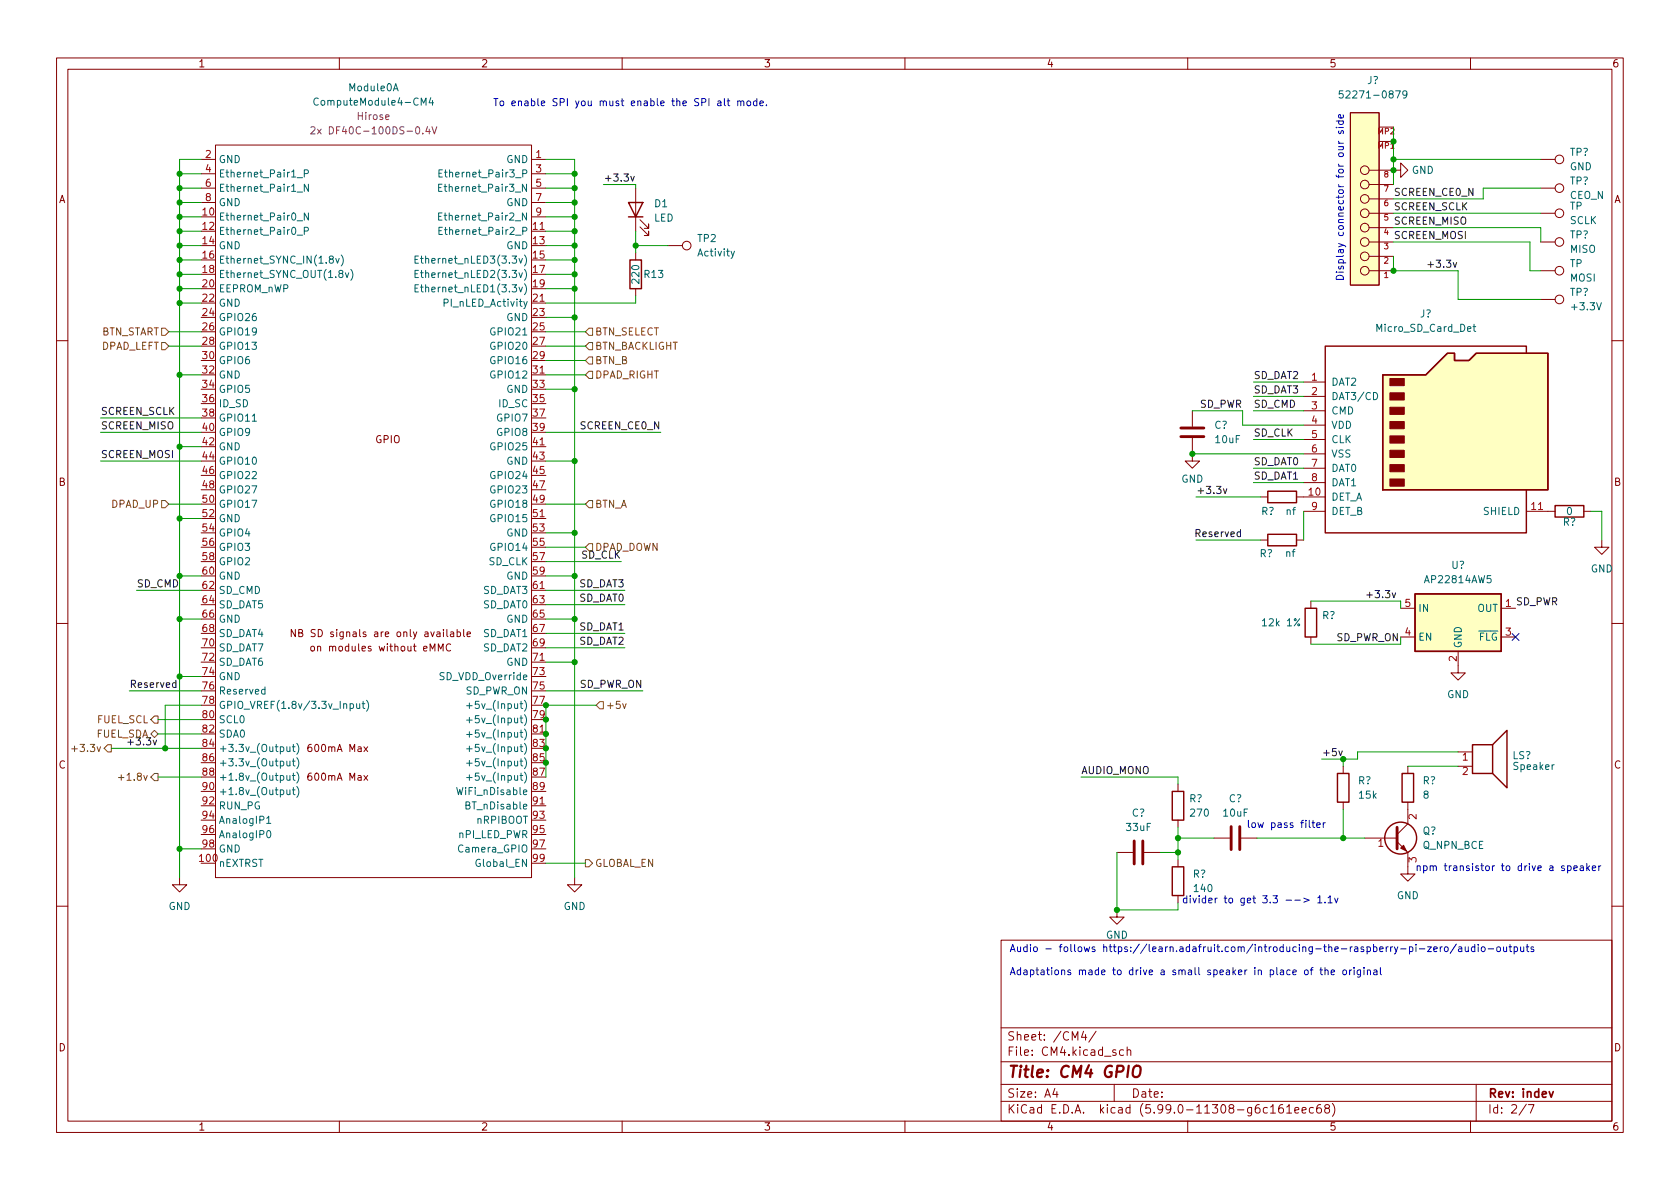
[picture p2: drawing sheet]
<svg xmlns="http://www.w3.org/2000/svg" width="297mm" height="210mm" viewBox="0 0 297 210" stroke-linecap="round" stroke-linejoin="round" font-family="sans-serif">
<g fill="none" stroke="#840000" stroke-width=".18">
<path d="M10 10.2h277v190.1h-277zM12 12.2h273v186.1h-273zM60 10.2v2M110 10.2v2M160 10.2v2M210 10.2v2M238.8 19.9h5v30.5h-5zM260 10.2v2M35.6 28.2h2.5M35.6 30.7h2.5M35.6 33.3h2.5M35.6 35.8h2.5"/>
<path d="M38.1 25.6h55.9v129.6h-55.9zM94 28.2h2.5M94 30.7h2.5M94 33.3h2.5M94 35.8h2.5M94 38.3h2.5M112.4 33.3v7.6M113.2 38.9l1.5 1.5v-.8v.8h-.8M242.1 30.1h5.5v-1.3l1.3 1.3-1.3 1.3v-1.3M242.1 37.7h4.3M242.1 35.2h4.3M242.1 32.6h4.3"/>
<path d="M243.8 25h2.6M243.8 22.5h2.6M272.4 28.2h2.6M272.4 33.3h2.6M272.4 37.7h2.6M94 40.9h2.5M94 53.6h2.5M112.4 44.7v1.3M112.4 51v1.3M113.2 40.1l1.5 1.6v-.8v.8h-.8M118.1 43.4h2.5M242.1 42.8h4.3"/>
<path d="M242.1 47.9h4.3M242.1 45.3h4.3M242.1 40.3h4.3M272.4 42.8h2.6M272.4 47.9h2.6M272.4 53h2.6M10 60.2h2M94 66.3h2.5M94 79h2.5M210.8 77.5v4h1.3l-1.3 1.3-1.3-1.3h1.3M210.8 72.6v2.8M230.5 67.6h3.8"/>
<path d="M230.5 70.1h3.8M230.5 72.6h3.8M230.5 75.2h3.8M230.5 77.7h3.8M285 60.2h2M94 91.7h2.5M222.9 87.9h1.3M222.9 95.5h1.3M229.2 87.9h5.1M229.2 95.5h1.3M230.5 90.4h3.8M230.5 80.3h3.8"/>
<path d="M230.5 82.8h3.8M230.5 85.3h3.8M269.9 90.4h5.1M280 90.4h1.3M283.2 95.5v1.3h1.3l-1.3 1.2-1.3-1.2h1.3M10 110.2h2M52.2 111.3v1.3l-.7-1.3v1.3M52.8 111.9h.6l.1-.2-.1-.3-.6-.1v1.3h.5l.2-.1 .1-.3-.4-.3M55 114.4l.2-.1 .3 .1 .1 .5-.1 .2h-.3l-.2-.1zM77.5 115.1v-1.2l.4 .9 .4-.9v1.2M79.7 111.8h.5v.8M79.7 114a.6 .6 0 0 0-.9 .4 .6 .6 0 0 0 .6 .7l.3-.1"/>
<path d="M80.2 112l-.4 .1-.2 .2 .2 .3 .4-.1M80.8 111.8l.4-.1 .2 .3-.1 .5h-.5M80.8 111.3v1.3M82 111.3v1.1l.2 .2M82.6 112.2l.6-.2-.1-.2-.3-.1-.2 .2v.6h.5M94 104.4h2.5M94 117.1h2.5M231.8 106.3v1.3M231.8 112.6v1.3M247.6 107.6h2.6M247.6 112.6h2.6M257.8 115.2v3.8h1.3l-1.3 1.3-1.3-1.3h1.3"/>
<path d="M265.4 107.6h2.6M265.4 112.6h2.6M285 110.2h2M64.3 137.1l.7 .9M64.3 132.1l.7 .8M65 137.1l-.7 .9M65 132.1l-.7 .8M94 129.8h2.5M208.3 138.7v1.2M237.5 135.5v1.3M248.9 135.5v1.3M257.8 133h2.5"/>
<path d="M257.8 135.5h2.5M31.7 155.2v1.3h1.3l-1.3 1.2-1.2-1.2h1.2M94 142.5h2.5M101.6 155.2v1.3h1.3l-1.3 1.2-1.3-1.2h1.3M197.5 150.7h2.8M202.3 150.7h2.8M208.3 145v1.3M208.3 152v1.3M208.3 158.4v1.2M214.6 148.2h2.8M219.5 148.2h2.7M237.5 141.9v1.2"/>
<path d="M241.3 148.2h5.7M247 148.8l1.9 1.9v3.9h1.3l-1.3 1.2-1.3-1.2h1.3M248.9 141.9v3.8l-1.9 1.9M10 160.2h2M177 166.3h108v32h-108zM197.5 160.9v1.3h1.3l-1.3 1.2-1.3-1.2h1.3M285 160.2h2M60 198.3v2M110 198.3v2M160 198.3v2M177 194.8h108M177 191.8h108"/>
<path d="M177 187.8h108M177 181.8h108M186.5 192.5l-.4 1h1M186.9 193v1M191.6 182.4l-.4 1h.9M191.9 182.9v1M193.8 182.4l-1.3 1.9M197 191.8v3M198.6 185.7l-.4-.1-.3 .3v.4l.2 .3h.5M199.3 185.8l.2-.2 .4 .1v.9M199.3 185.1v1.5M210 198.3v2"/>
<path d="M224.6 195.8l.5-.5v1.5M224.6 196.8h.9M226.8 195.3a.59 .59 0 0 0-.7 .7v.5l.1 .3h.4l.3-.1v-.5l-.1-.2-.4-.1-.3 .3M227.5 195.8l.4-.5v1.5M227.5 196.8h.9M228.9 196.3l.7-.1v-.3l-.5-.1-.2 .2 .1 .8h.6M230.2 196.3l.7-.1v-.3l-.5-.1-.2 .2 .1 .8h.6M232.2 195.9l-.4-.1-.3 .3v.4l.1 .3h.6M233.5 195.3a.59 .59 0 0 0-.7 .7v.5l.1 .3h.5l.2-.1v-.5l-.1-.2-.4-.1-.3 .3M234.5 196l-.3-.3 .1-.2 .2-.2 .4 .1 .2 .2-.1 .2-.6 .2-.2 .3 .1 .4 .2 .1h.4l.2-.3v-.2l-.3-.3M235.6 195.1a1.72 1.72 0 0 1 0 2.3M260 198.3v2"/>
<path d="M261 191.8v6.5M269.9 195.3l-1.3 1.9M270.2 195.3h1l-.6 1.5"/>
<circle cx="241.3" cy="32.6" r=".76"/>
<circle cx="241.3" cy="30.1" r=".76"/>
<circle cx="241.3" cy="35.2" r=".76"/>
<circle cx="241.3" cy="37.7" r=".76"/>
<circle cx="275.7" cy="28.2" r=".76"/>
<circle cx="275.7" cy="37.7" r=".76"/>
<circle cx="275.7" cy="33.3" r=".76"/>
<circle cx="121.4" cy="43.4" r=".76"/>
<circle cx="241.3" cy="47.9" r=".76"/>
<circle cx="241.3" cy="45.3" r=".76"/>
<circle cx="241.3" cy="42.8" r=".76"/>
<circle cx="241.3" cy="40.3" r=".76"/>
<circle cx="275.7" cy="42.8" r=".76"/>
<circle cx="275.7" cy="47.9" r=".76"/>
<circle cx="275.7" cy="53" r=".76"/>
</g>
<path d="M273.9 193l.4 1 .3-1" fill="none" stroke="#840000" stroke-width=".3"/>
<path d="M200.5 188.7a.69 .69 0 0 1 1.1 0 1.47 1.47 0 0 1-.6 1.8l-.5-.1a1.5 1.5 0 0 1 0-1.7z" fill="none" stroke="#840000" stroke-width=".4"/>
<path d="M208.8 77.2h4.1M208.8 75.7h4.1M200.5 148.7v4.1M202.1 148.7v4.1M217.7 146.2v4M219.2 146.2v4M247 146.3v3.8" fill="none" stroke="#840000" stroke-width=".51"/>
<g fill="none" stroke="#006464" stroke-width=".18">
<path d="M56.3 17.5a.6 .6 0 0 0-.9 .4 .6 .6 0 0 0 .6 .7l.3-.1M69.5 16.1l.5-1.3 .4 1.3M74.5 18.6v-1.3l.4 .9 .4-.9v1.3M76.2 17.3l-.3 .9h.8M76.5 17.8v.8M237.4 16.1h-.6v.6l.2-.2 .4 .1 .1 .2-.1 .4-.1 .1-.5-.1M248.7 16.6l-.2 .2h-.4l-.1-.2 .1-.5h.4l.2 .1a.84 .84 0 0 1-.3 1.1h-.3M52.5 39h1M52.5 31.4h1M52.5 34h1M53.8 30.7l.6-.1 .1-.1v-.3l-.7-.2v1.3M54.5 37.7v1.2l-.7-1.2v1.2"/>
<path d="M54.5 32.6v1.2l-.7-1.2v1.2M77.6 33.2h.4M77.6 38.3h.4M77.6 30.6h.4M78.2 32.6h-.6v1.2h.6M78.2 37.7h-.6v1.2h.6M78.2 30h-.6v1.3h.6M52.5 41.6h1M53.8 40.9l.6-.1 .1-.2v-.3l-.7-.1v1.3M59.4 45.7l.3 .8 .3-.8M60.3 45.1a1.46 1.46 0 0 1 0 1.9M61.1 48.2l.3 .9 .3-.9"/>
<path d="M62 47.6a1.46 1.46 0 0 1 0 2M73.4 45.9h.4M73.4 48.4h.4M73.4 51h.4M74 45.3h-.6v1.2h.6M74 47.8h-.6v1.3h.6M74 50.4h-.6v1.2h.6M74.3 45.7h.5M74.3 48.2h.5M74.3 50.8h.5M74.5 45.3v1.1l.3 .1M74.5 47.8v1.1l.3 .2"/>
<path d="M74.5 50.4v1l.3 .2M77.6 40.8h.4M78.2 40.2h-.6v1.3h.6M93.2 53.3l-.4 1.2-.2 .1M129.9 44.4l-.5 1.2-.1 .1M260.4 57.8h.5M260.6 57.3v1.1l.3 .2M44.6 74.5h.7M242.8 69.4a.64 .64 0 0 1 .8 .6 .64 .64 0 0 1-.8 .7zM46.8 122l-.3-.1-.3 .2 .2 .6h.4M46.8 121.5v1.2M50.7 132.1l.1 .7 .3 .1 .2-.1"/>
<path d="M50.7 134.6l.1 .8h.3l.2-.1M50.7 137.1l.1 .8 .3 .1 .2-.1M50.7 139.7l.1 .8h.3l.2-.1M51.3 132.1v.8M51.3 134.6v.8M51.3 137.1v.9M51.3 139.7v.8M51.7 132.1h.5M51.7 134.6h.5M51.7 137.1h.5M51.7 139.7h.5M51.9 131.6v1.1l.3 .2"/>
<path d="M51.9 134.2v1.1l.3 .1M51.9 136.7v1.1l.3 .2M51.9 139.3v1l.3 .2M52.5 131.5a1.46 1.46 0 0 1 0 1.9M52.5 134a1.46 1.46 0 0 1 0 1.9M52.5 136.5a1.46 1.46 0 0 1 0 2M52.5 139.1a1.46 1.46 0 0 1 0 1.9M61.9 124.5l.4-.1 .2 .3-.1 .5h-.5M63.1 124.4v.8l.3 .1 .2-.1M63.6 124.4v.9M64 124.4h.5M64.2 124v1.1l.3 .2"/>
<path d="M64.8 123.8a1.46 1.46 0 0 1 0 2M80.8 139.3l.3 1.2 .2-.9 .2 .9 .3-1.2M82.5 124.8h1M82.5 127.3h1M82.5 129.9h1M82.5 132.4h1M82.5 135h1M82.5 137.5h1M83 124.3v1M83 126.9v.9M83 129.4v1M83 131.9v1"/>
<path d="M83 134.5v.9M83 137v1M47.2 144.7l.3-.4v1.3M47.2 145.6h.7M47.3 146.9h.2a.68 .68 0 0 1 .4 .6 .68 .68 0 0 1-.4 .6 .84 .84 0 0 1-.2-1.2z"/>
</g>
<path d="M55 22.5l.5-.1 .2 .4-.8 .9h.8M56.1 22.8l.7 .9M56.8 22.8l-.7 .9M75.6 22.4l-.3 .9h.8M75.9 22.8v.9M76.4 22.4l.4 1.3 .4-1.3" fill="none" stroke="#840084" stroke-width=".18"/>
<g fill="none" stroke="#840000" stroke-width=".25">
<path d="M111.1 35.8h2.6l-1.3 2.5zM111.1 38.3h2.6M111.4 46h2v5h-2zM244.5 66.3h7.6l3.8-3.8h1.3v1.2h2.5l1.3-1.2h12.7v24.1h-29.2zM269.9 62.5v-1.3h-35.6v33h35.6v-7.6M224.2 86.9h5v2h-5zM224.2 94.5h5v2h-5zM275 89.4h5v2h-5zM230.8 107.6h2v5h-2zM250.2 105h15.2v10.2h-15.2zM207.3 139.9h2v5.1h-2zM236.5 136.8h2v5.1h-2z"/>
<path d="M247.9 136.8h2v5.1h-2zM260.3 131.7h3.6v5.1h-3.6zM263.9 131.7l2.5-2.5v10.1l-2.5-2.5M207.3 153.3h2v5.1h-2z"/>
<circle cx="247.6" cy="148.2" r="2.82"/>
</g>
<g fill="#ffffc2" stroke="#ffffc2" stroke-width=".18">
<path d="M250.2 105h15.2v10.2h-15.2z"/>
<path d="M244.5 66.3h7.6l3.8-3.8h1.3v1.2h2.5l1.3-1.2h12.7v24.1h-29.2z"/>
<path d="M238.8 19.9h5v30.5h-5z"/>
</g>
<g fill="#840000" stroke="#840000" stroke-width=".18">
<path d="M247.6 150l.6-.5 .5 1z"/>
<path d="M245.7 84.7h2.6v1.3h-2.6z"/>
<path d="M245.7 82.2h2.6v1.2h-2.6z"/>
<path d="M245.7 79.6h2.6v1.3h-2.6z"/>
<path d="M245.7 77.1h2.6v1.3h-2.6z"/>
<path d="M245.7 74.5h2.6v1.3h-2.6z"/>
<path d="M245.7 72h2.6v1.3h-2.6z"/>
<path d="M245.7 69.5h2.6v1.2h-2.6z"/>
<path d="M245.7 66.9h2.6v1.3h-2.6z"/>
</g>
<g fill="none" stroke="#725600" stroke-width=".18">
<path d="M28.6 58h.6l.6 .7-.6 .6h-.6zM104.1 58h.7v1.3h-.7l-.6-.6zM28.6 60.6h.6l.6 .6-.6 .6h-.6zM103.5 61.2l.6-.6h.7v1.2h-.7zM104.1 63.1h.7v1.3h-.7l-.6-.7zM104.1 65.7h.7v1.2h-.7l-.6-.6zM28.6 88.5h.6l.6 .6-.6 .7h-.6zM103.5 96.8l.6-.7h.7v1.3h-.7zM104.1 88.5h.7v1.3h-.7l-.6-.7zM12.7 132.4h1M19 131.7h.7v1.3h-.7l-.6-.7zM21 137.5h.9"/>
<path d="M26.7 129.8l.6-.6 .6 .6-.6 .6zM27.3 126.6h.6v1.3h-.6l-.6-.7zM27.3 136.8h.6v1.2h-.6l-.6-.6zM106 124.1h.7v1.2h-.7l-.6-.6zM110.1 124.4l.3 .9 .3-.9M103.5 152h.6l.7 .6-.7 .7h-.6z"/>
</g>
<path d="M111.5 31.2l.3 .8 .3-.8M252.5 46.8h.9M216.3 86.4l.3 .9 .3-.9M241.7 105.2h.9M31.1 120.8l-.4-.1-.2 .3 .1 .5h.5M31.1 120.3v1.3M236.7 132.8l.3 .8 .3-.8" fill="none" stroke="#0f0f0f" stroke-width=".18"/>
<g fill="none" stroke="#0000c2" stroke-width=".18">
<path d="M87.3 17.4h.7M87.7 17.4v1.3M88.5 17.9h.3l.3 .2v.4l-.3 .2-.3-.1-.1-.1zM90.5 18.3l.6-.1v-.3h-.4l-.2 .1 .1 .6h.5M91.7 18l.1-.1h.3l.1 .8M91.7 17.9v.8M92.8 17.9h.5l.1 .8M93.4 18.2h-.5l-.1 .2 .1 .3 .5-.1M94 17.9h.3l.3 .2-.2 .5h-.4M94 17.4v1.3M134.4 18.3l.6-.1-.1-.3h-.4l-.1 .1v.6h.5M135.5 18.6v.1"/>
<path d="M236.3 21.4h1.2M236.7 21.4v.4l.2 .2 .6-.1v-.5M237.5 20.3v.4l-.2 .2-.6-.1v-.5h.3l.1 .6M236.3 48.1h.1M236.3 48.9a.68 .68 0 0 1 .8-.2 .68 .68 0 0 1 .4 .7h-1.2zM236.7 48.1h.8M236.7 46.5h1.2M236.7 47.1v.3l.2 .2 .1-.1 .2-.4h.3v.5M236.7 46.5v-.4l.2-.2 .6 .1v.5M228.9 159.2h1M230.5 158.8l1 .4-1 .3M232 145.5h.5"/>
<path d="M232.2 145.1v1.1l.3 .1M232.8 145.9l.6-.1v-.3h-.4l-.2 .2 .1 .6h.5M233 158.8l.4-.4v1.3M233 159.7h.7M234 145.5v.8M234.3 159.5v.2M234.3 145.5l-.3 .2M234.8 158.8l.4-.4v1.3M234.8 159.7h.7M236 158.8l.3 .9 .3-.9M276.6 153.2l-.3-.1-.2 .2v.2l.5 .1v.3h-.5M277.2 153.2l.3-.1 .3 .2-.1 .6h-.5"/>
<path d="M277.2 153.1v1.3M278.3 153.5l.6-.1-.1-.2-.4-.1-.1 .2v.6h.5M279.4 153.2h.5l.1 .8M280 153.4l-.5 .1-.1 .2 .1 .3 .5-.1M280.6 152.7v1.3M280.7 153.5l.3 .5M281 153.1l-.4 .5M281.5 153.5l.6-.1v-.2l-.4-.1-.2 .2 .1 .6h.5M282.7 153.1v.9M283 153.1l-.3 .2M230.8 171.6l.3-.1 .2 .3v.3l-.2 .3-.3-.1-.2-.2zM231.7 171.5h.5"/>
<path d="M232.2 171.1l-.3 .2v1.1M233.4 171.5h.4M233.5 171.1v1.1l.3 .2M234.3 171.6l.2-.1 .3 .1v.8M234.3 171.1v1.3M235.4 171.9l.6-.1-.1-.2-.4-.1-.1 .2v.6h.5M237.5 171.6l.3-.1 .3 .3v.3l-.3 .3-.3-.1-.1-.2zM238.6 171.5v.9M239 171.5l-.4 .3M239.4 171.1v.1M239.4 171.5v.9M240.6 171.5v1l-.3 .3-.3-.1"/>
<path d="M240.6 171.6l-.4-.1-.2 .3 .1 .5h.5M241.2 171.1v.1M241.2 171.5v.9M241.8 171.6l.2-.1 .3 .1v.8M241.8 171.5v.9M242.9 171.6h.5l.1 .8M243.5 171.8l-.5 .1-.1 .2 .1 .3 .5-.1M244.1 171.1v1.1l.1 .2M247.6 167.8h1M249.2 167.5l.4-.1 .2 .3-.1 .5h-.5M249.2 167.4v1.3M250.4 167v.1"/>
<path d="M250.4 167.4v.9M251 167.8h.9M252.4 167.4h.7l-.7 .9h.7M253.5 167.9l.6-.2-.1-.2-.3-.1-.2 .2 .1 .6h.4M254.7 167.4v.9M255 167.4l-.3 .3M255.5 167.5l.3-.1 .2 .3v.3l-.2 .3-.3-.1-.1-.2zM257.5 166.9l-1.1 1.7M257.9 167.5h.5l.1 .8M258.5 167.7l-.5 .1-.1 .2 .1 .3 .5-.1M259.1 167.4v.8l.3 .1 .2-.1M259.6 167.4v.9"/>
<path d="M260.8 167.5l-.4-.1-.2 .3 .1 .5h.5M260.8 167v1.3M261.4 167v.1M261.4 167.4v.9M262 167.6l.2-.2 .3 .2 .1 .4-.1 .2-.3 .1-.2-.1zM263.1 167.8h1M264.7 167.5l.4-.1 .2 .3v.3l-.2 .3-.4-.1-.1-.2zM265.8 167.4l.1 .8 .3 .1 .2-.1M266.4 167.4v.9M266.8 167.4h.5M267 167v1.1l.3 .2M267.7 167.5l.4-.1 .2 .3-.1 .5h-.5"/>
<path d="M267.7 167.4v1.3M268.9 167.4v.8l.3 .1 .2-.1M269.4 167.4v.9M269.8 167.4h.5M270 167v1.1l.3 .2M271.2 167.5l-.3-.1-.2 .2v.2l.5 .1v.3h-.5"/>
</g>
<g fill="none" stroke="#009600" stroke-width=".18">
<path d="M31.7 33.3h3.9M31.7 30.7h3.9M31.7 35.8h3.9M31.7 38.3h3.9M35.6 28.2h-3.9v127M96.5 28.2h5.1v127M96.5 33.3h5.1M96.5 30.7h5.1M96.5 35.8h5.1M96.5 38.3h5.1M106.7 32.6h5.7v.7M246.4 28.2h26"/>
<path d="M246.4 22.5v10.1M246.4 37.7h26M272.4 33.3h-10.1v1.9h-15.9M29.8 58.7h5.8M31.7 43.4h3.9M31.7 40.9h3.9M31.7 48.5h3.9M31.7 51h3.9M31.7 53.6h3.9M31.7 46h3.9M96.5 43.4h5.1M96.5 40.9h5.1"/>
<path d="M96.5 48.5h5.1M96.5 51h5.1M96.5 58.7h7M96.5 46h5.1M96.5 56.1h5.1M112.4 43.4h5.7M112.4 40.9v3.8M112.4 52.3v1.3h-15.9M246.4 45.3v2.6h11.4v5.1h14.6M246.4 40.3h26v2.5M246.4 42.8h24.1v5.1h1.9M17.8 73.9h17.8"/>
<path d="M17.8 76.4h17.8M29.8 61.2h5.8M31.7 66.3h3.9M31.7 79h3.9M96.5 66.3h7M96.5 61.2h7M96.5 76.4h20.3M96.5 68.8h5.1M96.5 63.7h7M210.8 72.6h8.9v2.6h10.8M221.6 67.6h8.9M221.6 70.1h8.9"/>
<path d="M221.6 72.6h8.9M221.6 77.7h8.9M17.8 81.5h17.8M29.8 89.1h5.8M31.7 91.7h3.9M96.5 96.8h7M96.5 81.5h5.1M96.5 99.3h13.4M96.5 89.1h7M96.5 94.2h5.1M210.8 80.3h19.7M211.5 87.9h11.4"/>
<path d="M211.5 95.5h11.4M221.6 85.3h8.9M221.6 82.8h8.9M230.5 90.4v5.1M281.3 90.4h1.9v5.1M24.1 104.4h11.5M31.7 109.5h3.9M31.7 101.8h3.9M31.7 119.6h3.9M96.5 112h14M96.5 114.5h14M96.5 104.4h14"/>
<path d="M96.5 106.9h14M96.5 117.1h5.1M96.5 109.5h5.1M96.5 101.8h5.1M231.8 106.3h15.8v1.3M231.8 113.9h15.8M19.7 132.3h15.9M22.9 122.2h12.7M27.9 137.4h7.7M27.9 127.2h7.7M27.9 129.8h7.7M35.6 124.7h-6.4v7.6"/>
<path d="M96.5 122.2h17.2M105.4 124.7h-8.9v12.7M191.1 137.4h17.2v1.3M237.5 134.2v1.3M248.9 135.5h8.9M257.8 133h-17.8v1.2h-6.3M31.7 150.1h3.9M96.5 152.6h7M197.5 150.7v10.2h10.8v-1.3M205.1 150.7h3.2M208.3 148.2h6.3M208.3 146.3v5.7"/>
<path d="M222.2 148.2h19.1M237.5 143.1v5.1"/>
</g>
<path d="M267.4 112l1.2 1.3M268.6 112l-1.2 1.3" fill="none" stroke="#000084" stroke-width=".18"/>
<g fill="#009600" stroke="#009600" stroke-width=".18">
<circle cx="237.5" cy="148.2" r=".46"/>
<circle cx="237.5" cy="134.2" r=".46"/>
<circle cx="208.3" cy="148.2" r=".46"/>
<circle cx="101.6" cy="43.4" r=".46"/>
<circle cx="101.6" cy="46" r=".46"/>
<circle cx="101.6" cy="48.5" r=".46"/>
<circle cx="101.6" cy="51" r=".46"/>
<circle cx="112.4" cy="43.4" r=".46"/>
<circle cx="101.6" cy="30.7" r=".46"/>
<circle cx="101.6" cy="33.3" r=".46"/>
<circle cx="101.6" cy="117.1" r=".46"/>
<circle cx="197.5" cy="160.9" r=".46"/>
<circle cx="208.3" cy="150.7" r=".46"/>
<circle cx="246.4" cy="25" r=".46"/>
<circle cx="246.4" cy="28.2" r=".46"/>
<circle cx="246.4" cy="30.1" r=".46"/>
<circle cx="210.8" cy="80.3" r=".46"/>
<circle cx="246.4" cy="47.9" r=".46"/>
<circle cx="96.5" cy="129.8" r=".46"/>
<circle cx="96.5" cy="132.3" r=".46"/>
<circle cx="96.5" cy="134.9" r=".46"/>
<circle cx="101.6" cy="68.8" r=".46"/>
<circle cx="101.6" cy="81.5" r=".46"/>
<circle cx="101.6" cy="101.8" r=".46"/>
<circle cx="101.6" cy="109.5" r=".46"/>
<circle cx="96.5" cy="124.7" r=".46"/>
<circle cx="96.5" cy="127.2" r=".46"/>
<circle cx="101.6" cy="94.2" r=".46"/>
<circle cx="31.7" cy="66.3" r=".46"/>
<circle cx="31.7" cy="79" r=".46"/>
<circle cx="31.7" cy="35.8" r=".46"/>
<circle cx="31.7" cy="43.4" r=".46"/>
<circle cx="31.7" cy="46" r=".46"/>
<circle cx="31.7" cy="48.5" r=".46"/>
<circle cx="31.7" cy="30.7" r=".46"/>
<circle cx="31.7" cy="33.3" r=".46"/>
<circle cx="31.7" cy="38.3" r=".46"/>
<circle cx="31.7" cy="40.9" r=".46"/>
<circle cx="31.7" cy="51" r=".46"/>
<circle cx="31.7" cy="53.6" r=".46"/>
<circle cx="31.7" cy="101.8" r=".46"/>
<circle cx="31.7" cy="109.5" r=".46"/>
<circle cx="31.7" cy="150.1" r=".46"/>
<circle cx="31.7" cy="91.7" r=".46"/>
<circle cx="31.7" cy="119.6" r=".46"/>
<circle cx="29.2" cy="132.3" r=".46"/>
<circle cx="101.6" cy="38.3" r=".46"/>
<circle cx="101.6" cy="40.9" r=".46"/>
<circle cx="101.6" cy="56.1" r=".46"/>
<circle cx="101.6" cy="35.8" r=".46"/>
</g>
<text font-size="2.8" fill="#840000" x="178" y="190.6">Title: CM4 GPIO</text>
<g font-size="2.1" fill="#840000">
<text x="178" y="184">Sheet: /CM4/</text>
<text x="178" y="186.7">File: CM4.kicad_sch</text>
<text x="178" y="196.9">KiCad E.D.A. kicad (5.99.0-11308-g6c161eec68)</text>
<text x="178" y="194.1">Size: A4</text>
<text x="200" y="194.1">Date:</text>
<text x="263" y="194.1">Rev: indev</text>
<text x="263" y="196.9">Id: 2/7</text>
</g>
<g font-size="1.8" fill="#840000">
<text x="35" y="11.9">1</text>
<text x="85" y="11.9">2</text>
<text x="135" y="11.9">3</text>
<text x="185" y="11.9">4</text>
<text x="235" y="11.9">5</text>
<text x="285" y="11.9">6</text>
<text x="10.3" y="35.9">A</text>
<text x="285.3" y="35.9">A</text>
<text x="66.4" y="78.4">GPIO</text>
<text x="10.3" y="85.9">B</text>
<text x="285.3" y="85.9">B</text>
<text x="53.6" y="112.6">NB SD signals are only available</text>
<text x="56.1" y="115.2">on modules without eMMC</text>
<text x="10.3" y="135.9">C</text>
<text x="54.8" y="133">600mA Max</text>
<text x="285.3" y="135.9">C</text>
<text x="54.8" y="138">600mA Max</text>
<text x="10.3" y="185.9">D</text>
<text x="285.3" y="185.9">D</text>
<text x="35" y="199.9">1</text>
<text x="85" y="199.9">2</text>
<text x="135" y="199.9">3</text>
<text x="185" y="199.9">4</text>
<text x="235" y="199.9">5</text>
<text x="285" y="199.9">6</text>
</g>
<g font-size="1.8" fill="#006464">
<text x="61.8" y="16.1">Module0A</text>
<text x="238" y="17.4">52271-0879</text>
<text x="241.7" y="14.9">J?</text>
<text x="56.5" y="18.7">ComputeModule4-CM4</text>
<text x="38.6" y="28.8">GND</text>
<text x="89.5" y="28.8">GND</text>
<text x="277.6" y="27.6">TP?</text>
<text x="38.6" y="31.4">Ethernet_Pair1_P</text>
<text x="38.6" y="33.9">Ethernet_Pair1_N</text>
<text x="78.7" y="33.9">Ethernet_Pair3_N</text>
<text x="78.8" y="31.4">Ethernet_Pair3_P</text>
<text x="249.6" y="30.7">GND</text>
<text x="277.5" y="30.1">GND</text>
<text x="277.6" y="35.2">CEO_N</text>
<text x="277.6" y="32.6">TP?</text>
<text x="38.6" y="39">Ethernet_Pair0_N</text>
<text x="38.6" y="41.5">Ethernet_Pair0_P</text>
<text x="38.6" y="36.4">GND</text>
<text x="78.7" y="39">Ethernet_Pair2_N</text>
<text x="78.8" y="41.5">Ethernet_Pair2_P</text>
<text x="89.5" y="36.4">GND</text>
<text x="115.6" y="39.2">LED</text>
<text x="115.8" y="36.6">D1</text>
<text x="277.6" y="39.6">SCLK</text>
<text x="277.6" y="37.1">TP</text>
<text x="38.6" y="44.1">GND</text>
<text x="38.6" y="46.6">Ethernet_SYNC_IN(1.8v)</text>
<text x="75.1" y="46.6">Ethernet_nLED3(3.3v)</text>
<text x="89.5" y="44.1">GND</text>
<text x="123.4" y="42.8">TP2</text>
<text x="123.5" y="45.3">Activity</text>
<text x="277.6" y="47.2">TP</text>
<text x="277.6" y="42.2">TP?</text>
<text x="277.6" y="44.7">MISO</text>
<text x="38.6" y="49.1">Ethernet_SYNC_OUT(1.8v)</text>
<text x="38.6" y="51.7">EEPROM_nWP</text>
<text x="75.1" y="49.1">Ethernet_nLED2(3.3v)</text>
<text x="75.1" y="51.7">Ethernet_nLED1(3.3v)</text>
<text x="113" y="50" transform="rotate(-90 113 50)">220</text>
<text x="114" y="49.1">R13</text>
<text x="277.6" y="52.3">TP?</text>
<text x="277.6" y="49.8">MOSI</text>
<text x="38.6" y="54.2">GND</text>
<text x="38.6" y="56.8">GPIO26</text>
<text x="38.6" y="59.3">GPIO19</text>
<text x="78.8" y="54.2">PI_nLED_Activity</text>
<text x="87.1" y="59.3">GPIO21</text>
<text x="89.5" y="56.8">GND</text>
<text x="243.6" y="58.7">Micro_SD_Card_Det</text>
<text x="251.1" y="56.1">J?</text>
<text x="278.1" y="54.9">+3.3V</text>
<text x="38.6" y="61.8">GPIO13</text>
<text x="38.6" y="64.4">GPIO6</text>
<text x="87.1" y="61.8">GPIO20</text>
<text x="87.1" y="64.4">GPIO16</text>
<text x="38.6" y="66.9">GND</text>
<text x="38.6" y="69.5">GPIO5</text>
<text x="87.1" y="66.9">GPIO12</text>
<text x="89.5" y="69.5">GND</text>
<text x="235.3" y="68.2">DAT2</text>
<text x="235.3" y="70.7">DAT3/CD</text>
<text x="38.6" y="72">ID_SD</text>
<text x="38.6" y="74.5">GPIO11</text>
<text x="38.6" y="77.1">GPIO9</text>
<text x="88.1" y="74.5">GPIO7</text>
<text x="88.1" y="77.1">GPIO8</text>
<text x="88.3" y="72">ID_SC</text>
<text x="214.7" y="75.8">C?</text>
<text x="235.3" y="73.3">CMD</text>
<text x="235.3" y="75.8">VDD</text>
<text x="38.6" y="79.6">GND</text>
<text x="38.6" y="82.2">GPIO10</text>
<text x="87.1" y="79.6">GPIO25</text>
<text x="89.5" y="82.2">GND</text>
<text x="215" y="78.4">10uF</text>
<text x="235.3" y="78.4">CLK</text>
<text x="235.3" y="80.9">VSS</text>
<text x="235.3" y="83.4">DAT0</text>
<text x="38.6" y="84.7">GPIO22</text>
<text x="38.6" y="87.2">GPIO27</text>
<text x="38.6" y="89.8">GPIO17</text>
<text x="87.1" y="84.7">GPIO24</text>
<text x="87.1" y="87.2">GPIO23</text>
<text x="87.1" y="89.8">GPIO18</text>
<text x="208.9" y="85.3">GND</text>
<text x="235.3" y="88.5">DET_A</text>
<text x="235.3" y="86">DAT1</text>
<text x="38.6" y="92.3">GND</text>
<text x="38.6" y="94.9">GPIO4</text>
<text x="87.1" y="92.3">GPIO15</text>
<text x="89.5" y="94.9">GND</text>
<text x="223" y="91.1">R?</text>
<text x="227.4" y="91.1">nf</text>
<text x="235.3" y="91.1">DET_B</text>
<text x="262.4" y="91.1">SHIELD</text>
<text x="276.3" y="93">R?</text>
<text x="277" y="91.1">0</text>
<text x="38.6" y="97.4">GPIO3</text>
<text x="38.6" y="99.9">GPIO2</text>
<text x="86.4" y="99.9">SD_CLK</text>
<text x="87.1" y="97.4">GPIO14</text>
<text x="222.7" y="98.5">R?</text>
<text x="227.3" y="98.5">nf</text>
<text x="256.6" y="100.6">U?</text>
<text x="281.2" y="101.2">GND</text>
<text x="38.6" y="102.5">GND</text>
<text x="38.6" y="105">SD_CMD</text>
<text x="38.6" y="107.6">SD_DAT5</text>
<text x="85.4" y="105">SD_DAT3</text>
<text x="85.4" y="107.6">SD_DAT0</text>
<text x="89.5" y="102.5">GND</text>
<text x="252.2" y="103.1">AP22814AW5</text>
<text x="38.6" y="110.1">GND</text>
<text x="38.6" y="112.6">SD_DAT4</text>
<text x="85.4" y="112.6">SD_DAT1</text>
<text x="89.5" y="110.1">GND</text>
<text x="223.5" y="110.7">12k 1%</text>
<text x="233.8" y="109.5">R?</text>
<text x="250.7" y="113.3">EN</text>
<text x="250.7" y="108.2">IN</text>
<text x="260" y="113.3">~{FLG}</text>
<text x="261.2" y="108.2">OUT</text>
<text x="38.6" y="115.2">SD_DAT7</text>
<text x="38.6" y="117.7">SD_DAT6</text>
<text x="85.4" y="115.2">SD_DAT2</text>
<text x="89.5" y="117.7">GND</text>
<text x="258.4" y="114.7" transform="rotate(-90 258.4 114.7)">GND</text>
<text x="38.6" y="120.3">GND</text>
<text x="38.6" y="122.8">Reserved</text>
<text x="38.6" y="125.3">GPIO_VREF(1.8v/3.3v_Input)</text>
<text x="78" y="120.3">SD_VDD_Override</text>
<text x="82.3" y="122.8">SD_PWR_ON</text>
<text x="84" y="125.3">+5v_(Input)</text>
<text x="255.8" y="123.4">GND</text>
<text x="38.6" y="127.9">SCL0</text>
<text x="38.6" y="130.4">SDA0</text>
<text x="84" y="127.9">+5v_(Input)</text>
<text x="84" y="130.4">+5v_(Input)</text>
<text x="38.6" y="133">+3.3v_(Output)</text>
<text x="38.6" y="135.5">+3.3v_(Output)</text>
<text x="84" y="133">+5v_(Input)</text>
<text x="84" y="135.5">+5v_(Input)</text>
<text x="267.4" y="134.2">LS?</text>
<text x="267.7" y="136.1">Speaker</text>
<text x="38.6" y="138">+1.8v_(Output)</text>
<text x="38.6" y="140.6">+1.8v_(Output)</text>
<text x="38.6" y="143.1">RUN_PG</text>
<text x="81.4" y="140.6">WiFi_nDisable</text>
<text x="82.8" y="143.1">BT_nDisable</text>
<text x="84" y="138">+5v_(Input)</text>
<text x="210.3" y="141.9">R?</text>
<text x="217.3" y="141.9">C?</text>
<text x="240.1" y="138.7">R?</text>
<text x="240.4" y="141.2">15k</text>
<text x="251.5" y="138.7">R?</text>
<text x="251.7" y="141.2">8</text>
<text x="38.6" y="145.7">AnalogIP1</text>
<text x="38.6" y="148.2">AnalogIP0</text>
<text x="81.1" y="148.2">nPI_LED_PWR</text>
<text x="84.3" y="145.7">nRPIBOOT</text>
<text x="199.2" y="146.9">33uF</text>
<text x="200.1" y="144.4">C?</text>
<text x="210.6" y="144.4">270</text>
<text x="216.4" y="144.4">10uF</text>
<text x="251.5" y="147.6">Q?</text>
<text x="38.6" y="153.3">nEXTRST</text>
<text x="38.6" y="150.7">GND</text>
<text x="81.6" y="150.7">Camera_GPIO</text>
<text x="84.5" y="153.3">Global_EN</text>
<text x="210.9" y="155.2">R?</text>
<text x="251.6" y="150.1">Q_NPN_BCE</text>
<text x="29.8" y="160.9">GND</text>
<text x="99.6" y="160.9">GND</text>
<text x="211.2" y="157.7">140</text>
<text x="247" y="159">GND</text>
<text x="195.5" y="166">GND</text>
</g>
<g font-size="1.8" fill="#840084">
<text x="56.9" y="23.7">2x DF40C-100DS-0.4V</text>
<text x="63.3" y="21.2">Hirose</text>
</g>
<g font-size="1.8" fill="#0000c2">
<text x="95.1" y="18.8">To enable SPI you must enable the SPI alt mode.</text>
<text x="237.6" y="45.5" transform="rotate(-90 237.6 45.5)">Display connector for our side</text>
<text x="220.3" y="146.4">low pass filter</text>
<text x="250.2" y="154">npm transistor to drive a speaker</text>
<text x="208.9" y="159.7">divider to get 3.3 --&gt; 1.1v</text>
<text x="178.4" y="168.3">Audio - follows https://learn.adafruit.com/introducing-the-raspberry-pi-zero/audio-outputs</text>
<text x="178.4" y="172.4">Adaptations made to drive a small speaker in place of the original</text>
</g>
<g font-size="1.8" fill="#a90000">
<text x="36.3" y="27.9">2</text>
<text x="94.8" y="27.9">1</text>
<text x="36.3" y="30.5">4</text>
<text x="36.3" y="33">6</text>
<text x="36.3" y="35.6">8</text>
<text x="94.8" y="30.5">3</text>
<text x="94.8" y="33">5</text>
<text x="94.8" y="35.6">7</text>
<text x="35.8" y="38.1">10</text>
<text x="35.8" y="40.6">12</text>
<text x="94.3" y="40.6">11</text>
<text x="94.8" y="38.1">9</text>
<text x="35.8" y="43.2">14</text>
<text x="35.8" y="45.7">16</text>
<text x="94.3" y="43.2">13</text>
<text x="94.3" y="45.7">15</text>
<text x="35.8" y="48.3">18</text>
<text x="35.8" y="50.8">20</text>
<text x="35.8" y="53.3">22</text>
<text x="94.3" y="48.3">17</text>
<text x="94.3" y="50.8">19</text>
<text x="94.3" y="53.3">21</text>
<text x="35.8" y="55.9">24</text>
<text x="35.8" y="58.4">26</text>
<text x="94.3" y="55.9">23</text>
<text x="94.3" y="58.4">25</text>
<text x="35.8" y="61">28</text>
<text x="35.8" y="63.5">30</text>
<text x="94.3" y="61">27</text>
<text x="94.3" y="63.5">29</text>
<text x="35.8" y="66">32</text>
<text x="35.8" y="68.6">34</text>
<text x="35.8" y="71.1">36</text>
<text x="94.3" y="66">31</text>
<text x="94.3" y="68.6">33</text>
<text x="94.3" y="71.1">35</text>
<text x="231.9" y="67.3">1</text>
<text x="231.9" y="69.8">2</text>
<text x="35.8" y="73.7">38</text>
<text x="35.8" y="76.2">40</text>
<text x="94.3" y="73.7">37</text>
<text x="94.3" y="76.2">39</text>
<text x="231.9" y="72.4">3</text>
<text x="231.9" y="74.9">4</text>
<text x="231.9" y="77.5">5</text>
<text x="35.8" y="78.7">42</text>
<text x="35.8" y="81.3">44</text>
<text x="35.8" y="83.8">46</text>
<text x="94.3" y="78.7">41</text>
<text x="94.3" y="81.3">43</text>
<text x="94.3" y="83.8">45</text>
<text x="231.9" y="80">6</text>
<text x="231.9" y="82.5">7</text>
<text x="35.8" y="86.4">48</text>
<text x="35.8" y="88.9">50</text>
<text x="94.3" y="86.4">47</text>
<text x="94.3" y="88.9">49</text>
<text x="231.4" y="87.6">10</text>
<text x="231.9" y="85.1">8</text>
<text x="35.8" y="91.4">52</text>
<text x="35.8" y="94">54</text>
<text x="94.3" y="91.4">51</text>
<text x="94.3" y="94">53</text>
<text x="231.9" y="90.2">9</text>
<text x="270.8" y="90.2">11</text>
<text x="35.8" y="96.5">56</text>
<text x="35.8" y="99.1">58</text>
<text x="35.8" y="101.6">60</text>
<text x="94.3" y="96.5">55</text>
<text x="94.3" y="99.1">57</text>
<text x="94.3" y="101.6">59</text>
<text x="35.8" y="104.1">62</text>
<text x="35.8" y="106.7">64</text>
<text x="94.3" y="104.1">61</text>
<text x="94.3" y="106.7">63</text>
<text x="248.4" y="107.3">5</text>
<text x="35.8" y="109.2">66</text>
<text x="35.8" y="111.8">68</text>
<text x="94.3" y="109.2">65</text>
<text x="94.3" y="111.8">67</text>
<text x="248.4" y="112.4">4</text>
<text x="266.2" y="112.4">3</text>
<text x="35.8" y="114.3">70</text>
<text x="35.8" y="116.8">72</text>
<text x="35.8" y="119.4">74</text>
<text x="94.3" y="114.3">69</text>
<text x="94.3" y="116.8">71</text>
<text x="94.3" y="119.4">73</text>
<text x="257.6" y="116.9" transform="rotate(-90 257.6 116.9)">2</text>
<text x="35.8" y="121.9">76</text>
<text x="35.8" y="124.5">78</text>
<text x="94.3" y="121.9">75</text>
<text x="94.3" y="124.5">77</text>
<text x="35.8" y="127">80</text>
<text x="35.8" y="129.5">82</text>
<text x="94.3" y="127">79</text>
<text x="94.3" y="129.5">81</text>
<text x="35.8" y="132.1">84</text>
<text x="35.8" y="134.6">86</text>
<text x="35.8" y="137.2">88</text>
<text x="94.3" y="132.1">83</text>
<text x="94.3" y="134.6">85</text>
<text x="94.3" y="137.2">87</text>
<text x="258.6" y="134.5">1</text>
<text x="258.6" y="137">2</text>
<text x="35.8" y="139.7">90</text>
<text x="35.8" y="142.2">92</text>
<text x="94.3" y="139.7">89</text>
<text x="94.3" y="142.2">91</text>
<text x="35.8" y="144.8">94</text>
<text x="35.8" y="147.3">96</text>
<text x="35.8" y="149.9">98</text>
<text x="94.3" y="144.8">93</text>
<text x="94.3" y="147.3">95</text>
<text x="94.3" y="149.9">97</text>
<text x="243.7" y="149.7">1</text>
<text x="250.4" y="144.9" transform="rotate(-90 250.4 144.9)">2</text>
<text x="35.4" y="152.4">100</text>
<text x="94.3" y="152.4">99</text>
<text x="250.4" y="152.5" transform="rotate(-90 250.4 152.5)">3</text>
</g>
<g font-size="1.8" fill="#0f0f0f">
<text x="106.7" y="32.1">+3.3v</text>
<text x="246.4" y="34.6">SCREEN_CE0_N</text>
<text x="246.4" y="37.2">SCREEN_SCLK</text>
<text x="246.4" y="39.7">SCREEN_MISO</text>
<text x="246.4" y="42.3">SCREEN_MOSI</text>
<text x="253.3" y="47.3">+3.3v</text>
<text x="221.6" y="67">SD_DAT2</text>
<text x="221.6" y="69.6">SD_DAT3</text>
<text x="17.8" y="75.9">SCREEN_MISO</text>
<text x="17.8" y="73.4">SCREEN_SCLK</text>
<text x="102.8" y="75.9">SCREEN_CE0_N</text>
<text x="212.1" y="72.1">SD_PWR</text>
<text x="221.6" y="77.2">SD_CLK</text>
<text x="221.6" y="72.1">SD_CMD</text>
<text x="17.8" y="81">SCREEN_MOSI</text>
<text x="221.6" y="82.3">SD_DAT0</text>
<text x="211.5" y="87.3">+3.3v</text>
<text x="221.6" y="84.8">SD_DAT1</text>
<text x="211.7" y="95">Reserved</text>
<text x="102.8" y="98.8">SD_CLK</text>
<text x="24.1" y="103.8">SD_CMD</text>
<text x="102.4" y="103.8">SD_DAT3</text>
<text x="102.4" y="106.4">SD_DAT0</text>
<text x="242.5" y="105.8">+3.3v</text>
<text x="266.2" y="107.3">1 SD_PWR</text>
<text x="102.4" y="111.5">SD_DAT1</text>
<text x="102.4" y="114">SD_DAT2</text>
<text x="22.9" y="121.6">Reserved</text>
<text x="102.5" y="121.6">SD_PWR_ON</text>
<text x="17" y="130.4">FUEL_SDA</text>
<text x="23.5" y="131.8">+3.3v</text>
<text x="191.1" y="136.9">AUDIO_MONO</text>
<text x="233.7" y="133.7">+5v</text>
</g>
<g font-size="1.8" fill="#725600">
<text x="17.7" y="59.3">BTN_START</text>
<text x="105.2" y="59.3">BTN_SELECT</text>
<text x="17.8" y="61.8">DPAD_LEFT</text>
<text x="105.2" y="61.8">BTN_BACKLIGHT</text>
<text x="105.2" y="64.4">BTN_B</text>
<text x="105.2" y="66.9">DPAD_RIGHT</text>
<text x="19.7" y="89.8">DPAD_UP</text>
<text x="105.2" y="89.8">BTN_A</text>
<text x="105.2" y="97.4">DPAD_DOWN</text>
<text x="107.1" y="125.3">+5v</text>
<text x="17.1" y="127.9">FUEL_SCL</text>
<text x="13.6" y="133">+3.3v</text>
<text x="21.8" y="138">+1.8v</text>
<text x="105.2" y="153.3">GLOBAL_EN</text>
</g>
<text font-size="1.8" fill="#009600" x="236.2" y="113.4">SD_PWR_ON</text>
<g font-size="1.4" fill="#a90000">
<text x="243.7" y="23.7">MP2</text>
<text x="243.7" y="26.3">MP1</text>
<text x="244.7" y="33.9">7</text>
<text x="244.7" y="31.4">8</text>
<text x="244.7" y="41.5">4</text>
<text x="244.7" y="39">5</text>
<text x="244.7" y="36.4">6</text>
<text x="244.7" y="46.6">2</text>
<text x="244.7" y="44.1">3</text>
<text x="244.7" y="49.1">1</text>
</g>
</svg>
